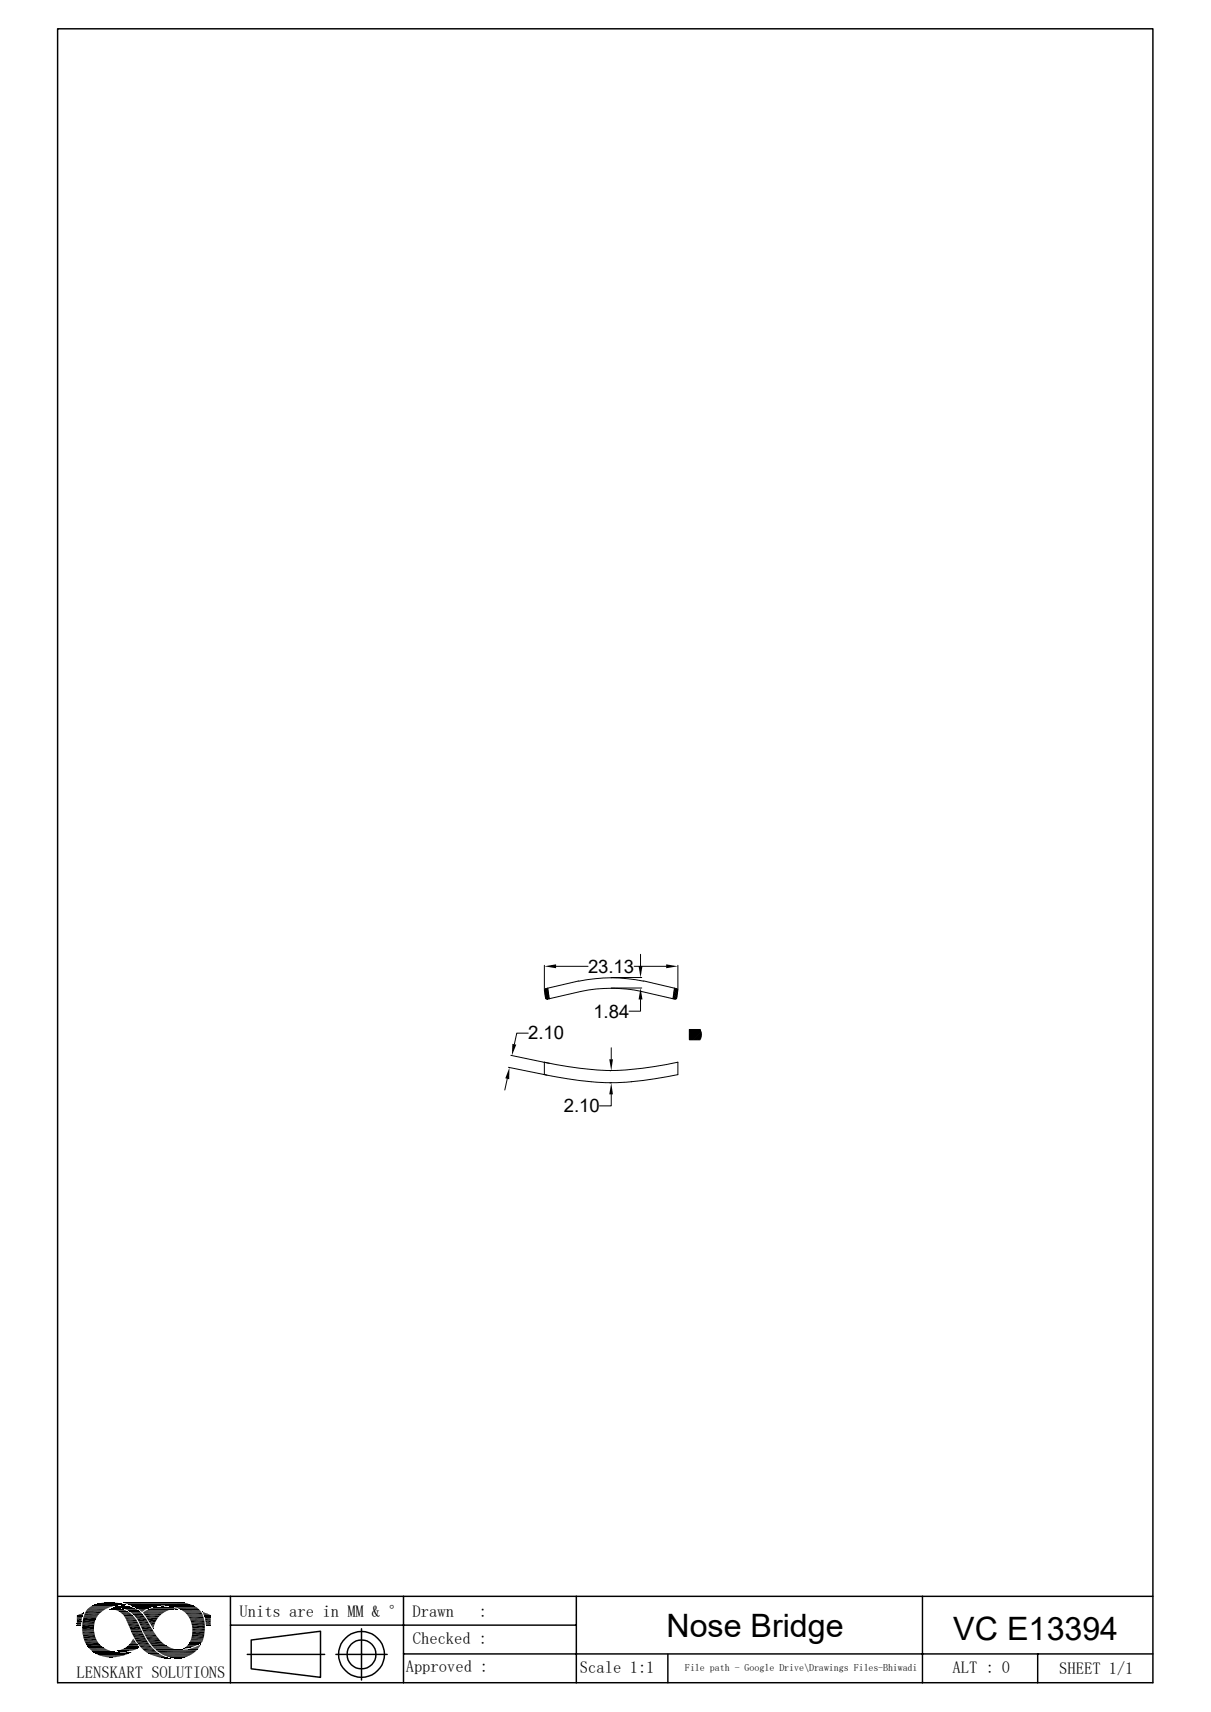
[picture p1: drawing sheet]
<svg xmlns="http://www.w3.org/2000/svg" width="210mm" height="297mm" viewBox="0 0 210 297" stroke-linecap="round" stroke-linejoin="round" font-family="sans-serif">
<g fill="none" stroke="#000" stroke-width=".17">
<path d="M91.6 179.2h-2l-.4 2M94.4 171.7l.2 1.5 .6-.5M94.4 167.5v4.2M94.7 173.2l.2 .1M94.7 171.5l-.3 .3M95 171.5l-.6 .5M95 171.7l-.5 .5M95 171.4l.2 1.9M95 171.9l-.5 .5M95.1 172.1l-.6 .5M95.1 172.3l-.5 .5M95.1 172.5l-.5 .5"/>
<path d="M95.2 172.8l-.5 .5M95.2 173.1l-.3 .2M96.4 167.6h5.6M100.4 170.2a27 27 0 0 1 11.2 0M100.4 170.2l-5.8 1.3-.2 .2M106 169.6h5.3M106 171.4h5.3M110 167.6h5.5M111.1 173.4v2h-2M111.1 165.6v2M111.2 172l5.9 1.4M111.3 172a25.3 25.3 0 0 0-10.5 0l-5.9 1.4"/>
<path d="M111.6 170.2l5.8 1.3 .1 .2M116.8 173.1l.3 .2M116.8 172.8l.5 .5M116.8 172.5l.6 .5M116.9 172.3l.5 .5M116.9 172.1l.5 .5M116.9 171.9l.6 .5M117 171.7l.5 .5M117 171.5l.5 .5M117 171.4l-.2 1.9M117.2 171.5l.3 .3M117.3 173.2l-.2 .1"/>
<path d="M117.6 171.7l-.3 1.5-.5-.5M117.6 167.5v4.2M119.6 178.6l-.1 .1M119.8 178.6l-.3 .3M120.1 178.6l-.6 .5M120.3 178.6l-.8 .8M120.5 178.6l-1 1M120.7 178.6l-1.2 1.2M121 178.6l-1.5 1.4M121.2 178.6l-1.7 1.7M121.4 178.6l.2 .9-.2 .9M121.5 178.8l-1.7 1.6"/>
<path d="M121.5 178.9l-1.4 1.5M121.6 179.1l-1.3 1.3M121.6 179.3l-1.1 1.1M121.6 179.7l-.6 .7M121.7 179.5l-1 .9M88 187.2l-.5 1.9M88.2 185.2l6.7 1.3M88.6 183.1l6.7 1.4M102.7 185.5l-4.2-.5-4.1-.7v2.1a49.4 49.4 0 0 0 14.2 1.3h.9M102.7 185.5a40.8 40.8 0 0 0 12.8-.8l2.1-.4v2.1l-4.1 .8-4 .5M105.8 185.8h.1M105.8 187.9h.1"/>
<path d="M106 189.9v2h-2M106 181.8v2M119.6 180.4l1.8-1.8h-1.9v1.8h1.9M121.6 180l-.4 .4M14.7 279.9h2.6M14.9 279.6h2.7M15 279.4h3M15 279.3h3.2M15.2 279.1h3.2M15.2 279.1h3.4M15.3 279h3.5M15.5 278.9h3.5"/>
<path d="M15.5 278.8h3.7M15.7 278.7h3.7M15.7 278.7h3.9M15.9 278.6h4M16 278.5h4.4M16.2 278.5h4.3M16.3 278.4h5.5M16.4 278.4h5.4M16.5 278.3h5.1M16.7 278.3h4.7M16.9 278.2h4.3M17.1 278.2h3.9"/>
<path d="M17.5 278.1h3M17.6 278.1h2.9M19 279.2h2.2M19.1 279.2h2.2M19.7 278.8l3.3 .1M19.8 278.8h3M19.8 278.8h2.9M19.9 278.7h2.7M20.1 278.6h-4.1M20.2 278.7h2.2M20.6 278.9h2.5M20.9 279h2.4"/>
<path d="M21.3 279h2M21.3 279.1h2.2M21.3 278h10.3M21.4 278.1h10.6M21.5 278.1h11M21.6 279.1h2.1M21.8 278h7.4M21.8 278.2h10.9M21.8 278.4h-5.6M21.9 279.3h2.1M22 278.3h10.9M22.2 278.3h10.8"/>
<path d="M22.3 278.4h10.9M22.5 278.4h10.8M22.6 278.5h10.8M22.7 278.5h10.9M22.8 278.6h10.8M22.8 278.6h5.1M22.9 278.6h4.4M23 278.7h4.2M23.2 278.8h3.3M23.4 278.8h2.8M23.5 278.9h2.5M23.7 279h2.1"/>
<path d="M24.8 279.8h3.7M24.8 279.8h3.5M24.8 279.9h3.4M24.9 279.7h3.8M25 279.6h3.7M25.1 279.5h3.8M25.2 279.4h3.9M25.4 279.4h3.8M25.4 279.3h4M25.6 279.3h4M25.7 279.2h4.2M26 279.1h4.8"/>
<path d="M26.2 279h4.4M26.2 279h4.2M26.6 278.9h3.5M26.8 278.9h3.1M27.1 278.8h2.6M27.3 278.8h2.2M28.7 278.6h5M29.3 278.6h4.4M29.4 278.7h4.5M30.1 278.8h4M30.4 278.9h3.8M30.7 279h3.7"/>
<path d="M30.8 279.2h-5M31 279.1h3.5M31.2 279.2h3.3M31.4 279.3h3.3M31.6 279.4h3.2M31.7 279.5h3.1M31.9 279.6h2.9M32 279.6h2.9M32 279.7h2.9M32.1 279.8h2.9M14.3 282.3h2M14.3 282.8h2"/>
<path d="M14.3 283h2M14.3 283.1h2M14.3 283.5h2.1M14.4 281h2.2M14.5 280.5h2.3M14.5 284.2h2.1M14.6 280.2h2.5M14.6 284.7h2.3M15 285.3h2.3M15.2 285.6h2.4M15.3 285.8h2.6M15.4 285.8h2.5"/>
<path d="M15.4 285.9h2.6M15.4 285.9h2.8M15.5 286h2.8M15.6 286.1h2.9M15.7 286.2h2.9M15.7 286.3h3.3M15.9 286.4h3.1M15.9 286.4h3.5M16 286.5h3.5M16 286.6h3.9M16.2 286.6h3.7M16.2 286.6h4.2"/>
<path d="M16.3 286.7h4.4M16.3 286.7h5.2M16.3 286.8h6.3M16.6 286.9h5.8M16.6 286.9h5.7M16.7 287h5.5M16.9 287h5M17 287.1h4.8M17.1 287.1h4.6M17.1 287.2h4.5M17.4 287.3h4M17.7 287.3h3.2"/>
<path d="M17.9 287.4h2.8M20.2 286.4h2.7M20.2 286.4h2.5M20.5 286.3h2.6M20.7 286.3h2.6M20.9 286.2h2.6M21.1 286.2h2.5M21.2 286.1h2.6M21.5 285.9h2.5M21.5 286h2.3M21.8 285.8h2.3M21.9 285.7h2.2"/>
<path d="M22 285.7h2M22 285.6h2M24.1 285.8h-2.3M25.1 280.2h2.7M25.4 280.6h2M25.4 286.8h2.1M25.5 284.4h2.2M25.8 284.8h2.2M26.1 285.2h2.4M26.3 285.5h2.6M26.4 285.6h2.6M26.4 285.6h2.7"/>
<path d="M26.5 285.7h2.8M26.5 285.8h3.1M26.7 285.9h3.1M26.8 286h3.2M26.8 286h3.3M26.8 286.1h3.4M26.9 286.1h3.6M27 286.2h4.1M27.1 286.2h4.6M27.1 286.3h7.1M27.1 286.3h7M27.5 286.6h6.3"/>
<path d="M27.6 286.7h6.1M27.8 286.9h5.7M27.9 286.9h5.5M28 287h5.3M28.2 287.1h5M28.5 287.2h4.4M28.8 287.3h3.9M29 287.5h3.4M29.5 287.5h2.6M29.6 287.6h2.4M31.7 286.2h2.5M32.4 280.1h2.7"/>
<path d="M32.5 280.2h2.7M32.6 280.3h2.6M32.6 280.4h2.6M32.7 280.5h2.6M32.8 285h2.1M32.8 285.1h2M32.9 285h2.1M32.9 280.9h2.5M32.9 284.9h2.2M32.9 284.9h2.1M32.9 284.8h2.2M33 284.7h2.1"/>
<path d="M33 284.6h2.2M33.1 284.5h2.1M33.1 284.6h2.1M33.1 281.5h2.4M33.2 283.9h2.2M33.3 282h2.2M33.3 283.5h2.1M33.4 282.5h2.1M33.4 282.9h2.1M33.4 283h2.1"/>
</g>
<g fill="#000">
<path d="M94.4 167.6l2-.3v.7zM110.7 167.6h.7l-.3 2zM111.1 171.4l.3 2h-.7zM115.5 167.3l2.1 .3-2.1 .4zM88.3 185.2v2l-.7-.1zM88.9 181.1l.6 .1-.7 1.9zM105.7 183.8h.6l-.3 2zM106 187.9l.3 2h-.6zM13.8 280h.6zM14 280h.4zM14.3 279.9h.1zM18.1 278h1.8z"/>
<path d="M18.7 278h1.2zM18.7 278h.6zM19.1 279.1h2zM19.2 279.1h1.9zM19.2 279.1h1.8zM19.2 279.1h1.7zM19.3 279.1h1.6zM19.3 279.1h1.5zM19.4 279.1h1.4zM19.5 279.1h1.1zM19.4 279.1h1.3zM19.5 279.1h1.2z"/>
<path d="M19.6 279.1h1zM19.6 279.2h1.7zM19.6 279.2l1.9 .1zM19.7 278.8h.2zM19.6 279.1h.9zM19.8 279.1h.7zM20 279.3l1.7 .1zM19.8 279.1h.5zM20.1 279l.2 .1zM20.2 279.4h1.6zM20.4 279.4l1.7 .2h-1.5zM20.4 279.4h1.4l.3 .2z"/>
<path d="M20.5 278.7h1.8zM20.5 278.7h1.7zM20.6 278.6l1.6 .1zM20.6 279.6h1.5zM20.7 279.6l1.7 .1h-1.5zM20.7 279.6h1.4l.3 .1zM20.6 278.6h1.4zM20.9 278.6h1.1zM20.9 279.7l1.6 .1zM20.9 278.6h.8zM21 278.6h.7zM21 279.8l1.7 .2h-1.5z"/>
<path d="M21 279.8h1.5l.2 .2zM21.2 278.6h.3zM21 278.6h.6zM21.2 278.6h.4zM21.2 280h1.5zM21.5 278.4h.3zM21.8 279.2h1.9zM22.2 279.4h1.8zM22.4 279.6h1.9zM22.5 279.6h1.8zM22.5 279.6l1.9 .1zM22.6 279.7l1.9 .1h-1.7z"/>
<path d="M22.6 279.7h1.8l.1 .1zM22.8 279.8l1.8 .1zM22.9 279.9l1.9 .2h-1.7zM22.9 279.9h1.7l.2 .2zM23.7 279l1.9 .1zM23.8 279.1h1.8zM23.8 279.1h1.6zM24 279.1h1.4zM24 279.1l1.3 .1zM24 279.2l1 .2h-.7zM24 279.2h1.3l-.3 .2zM24.3 279.4l.6 .1z"/>
<path d="M24.3 279.4h.7zM24.4 279.5h.4zM24.4 279.5h.5zM24.5 279.5l.2 .1zM24.5 279.5h.3zM24.6 279.6h.1zM27.4 278.8h2zM27.9 278.8h1.5zM27.9 278.8h1.1zM28 278.8h1zM28 278.8h.9zM30.4 279.2h.4z"/>
<path d="M30.5 279.2h.4zM30.6 279.2h.3zM30.9 278h.2zM35.1 279.7h.2zM35.1 279.7h.3zM35.2 279.7l.4 .1zM35.2 279.8l.8 .2h-.7zM35.2 279.8l.8 .2zM35.3 280l1 .1h-1zM35.3 280h.7l.3 .1zM13.3 280.2h1zM13.3 280.2l1 .1z"/>
<path d="M13.3 280.3l1 .1h-1zM13.3 280.3h1v.1zM13.3 280.4h1zM13.3 280.4l.9 .2h-.9zM13.3 280.4h1l-.1 .2zM13.3 280.6l.9 .2h-.9zM13.3 280.6h.9v.2zM13.3 280.8h.9zM13.3 280.8l.8 .5h-.8zM13.3 280.8h.9l-.1 .5zM13.3 281.3h.8zM13.3 281.3l.8 .2h-.8z"/>
<path d="M13.3 281.3h.8v.2zM13.3 281.5l.8 .2h-.8zM13.3 281.5h.8v.2zM13.3 281.7h.8zM13.3 281.7l.8 .2h-.8zM13.3 281.7h.8v.2zM13.3 281.9h.8zM13.3 281.9l.8 .1zM13.4 280.2h1zM13.5 280.2h.9zM13.7 280.1l.7 .1zM13.7 280.1h.7z"/>
<path d="M14.3 282.3l2 .4h-2zM14.3 282.3h2v.4zM18.3 287.4l1.9 .1zM18.3 287.4h1.9zM18.4 287.5h1.1zM18.4 287.5h1.8zM18.9 287.5h.6zM19 287.5h.5zM20.4 286.4l1.9 .1zM20.4 286.4h2zM20.6 286.5h1.5zM20.6 286.5h1.7z"/>
<path d="M20.7 286.5h1.1zM20.7 286.5h1.4zM21 286.5h.7zM21 286.5h.8zM21.2 286.5h.4zM21.2 286.5h.5zM21.3 280l1.7 .2h-1.5zM21.3 280h1.4l.3 .2zM21.3 286.5h.3zM21.4 286.5h.2zM21.5 280.2h1.5zM21.5 280.2l1.6 .2h-1.6z"/>
<path d="M21.5 280.2h1.5l.1 .2zM21.5 280.4l1.7 .1zM21.6 280.5h1.6zM21.6 280.5l1.8 .2h-1.7zM21.6 280.5h1.6l.2 .2zM21.7 280.7l1.8 .1h-1.7zM21.7 280.7h1.7l.1 .1zM21.8 280.8l1.8 .2h-1.7zM21.8 280.8h1.7l.1 .2zM21.9 281l1.8 .1zM21.9 281.1l1.9 .2h-1.8zM21.9 281.1h1.8l.1 .2z"/>
<path d="M21.5 286.7h1.1zM21.9 286.7h.7zM22 281.3l1.8 .1zM22 286.7h.6zM22.1 281.4l1.9 .3h-1.8zM22.1 281.4h1.7l.2 .3zM22.1 285.6l1.9 .1zM22.1 285.6h1.9zM22.2 281.7l1.9 .2h-1.8zM22.2 281.7h1.8l.1 .2zM22.2 285.5l1.8 .1zM22.2 285.5h1.7z"/>
<path d="M22.2 286.7h.5zM22.3 281.9l1.9 .3h-1.8zM22.3 281.9h1.8l.1 .3zM22.3 286.7h.4zM22.4 286.7h.3zM22.4 282.2l2.1 .5h-1.9zM22.4 282.2h1.8l.3 .5zM22.4 285.3h1.4zM22.4 285.3l1.5 .2h-1.7zM22.4 285.3h1.4l.1 .2zM22.6 285.2l1.2 .1h-1.4zM22.6 285.2h1.1l.1 .1z"/>
<path d="M22.6 286.6h.2zM22.6 282.7l1.9 .1zM22.7 282.8l1.9 .1zM22.7 282.9l1.9 .1zM22.7 285l1 .2h-1.1zM22.7 285h.9l.1 .2zM22.7 283h1.9zM22.7 283l2 .2h-1.9zM22.7 283h1.9l.1 .2zM22.7 284.9l.9 .1zM22.8 283.2l2 .2h-1.9zM22.8 283.2h1.9l.1 .2z"/>
<path d="M22.9 284.7l.6 .2h-.8zM22.9 284.7h.5l.1 .2zM22.6 286.6h.3zM22.9 284.6l.5 .1h-.5zM22.9 284.6h.4l.1 .1zM23 284.4h.2zM23 284.4l.3 .2h-.4zM23 284.4l.3 .2zM23.1 284.4h.1zM23.1 280.1h1.7zM23.2 280.1l1.7 .2h-1.5zM23.2 280.1h1.6l.1 .2z"/>
<path d="M23.4 280.3l1.8 .4h-1.6zM23.4 280.3h1.5l.3 .4zM23.6 280.7l1.7 .1zM23.7 280.8l1.9 .4h-1.6zM23.7 280.8h1.6l.3 .4zM24 281.2l1.6 .1zM24 281.3l1.8 .4h-1.6zM24 281.3h1.6l.2 .4zM24.2 281.7l1.8 .3h-1.7zM24.2 281.7h1.6l.2 .3zM24.3 282l1.8 .2h-1.7zM24.3 282h1.7l.1 .2z"/>
<path d="M24.4 282.2l2 .4h-1.8zM24.4 282.2h1.7l.3 .4zM24.6 282.6l1.8 .1zM24.6 282.7l2 .3h-1.8zM24.6 282.7h1.8l.2 .3zM24.8 283l1.9 .2h-1.8zM24.8 283h1.8l.1 .2zM24.9 283.2h1.8zM24.9 283.2l1.9 .1zM24.9 283.3h1.9zM25 283.3l1.9 .1zM25 283.4l2 .1h-1.9z"/>
<path d="M25 283.4h1.9l.1 .1zM25.1 283.5l1.9 .1zM25.4 280.6l2 .1zM25.4 280.7l1.7 .4h-1.4zM25.4 280.7h2l-.3 .4zM25.7 281.1l1.2 .4h-.9zM25.7 281.1h1.4l-.2 .4zM25.7 286.9h1.8zM25.8 286.9l2 .1h-1.7zM25.8 286.9h1.7l.3 .1zM26 281.5l.9 .1zM26 281.6l.8 .3h-.6z"/>
<path d="M26 281.6h.9l-.1 .3zM26.1 287l1.9 .1h-1.6zM26.1 287h1.7l.2 .1zM26.2 281.9l.5 .2h-.4zM26.2 281.9h.6l-.1 .2zM26.3 282.1l.4 .1h-.3zM26.3 282.1h.4v.1zM26.4 282.2l.2 .1zM26.4 282.2h.3zM26.4 287.1l1.7 .1zM26.5 282.3l.1 .1zM26.5 282.4l.1 .1z"/>
<path d="M26.5 282.5l.1 .1zM26.5 287.2l1.8 .1zM26.8 287.3l1.9 .2h-1.2zM26.8 287.3h1.5l.4 .2zM27.5 287.5h1.3zM27.6 287.5l1.4 .1zM28 287.6h1zM28.1 287.6h.9zM28.1 287.6h1zM28.1 287.6l1.1 .1zM28.2 287.7h1.1zM28.5 287.7h.9z"/>
<path d="M28.5 287.7h1zM28.8 287.7h.7zM28.9 287.7h.6zM29.1 287.7h.4zM29.2 287.7h.3zM29.3 287.7h.2zM30 287.6l1.6 .1zM30 287.6h1.8zM30.2 287.7h1.3zM30.2 287.7h1.4zM30.4 287.7h1zM30.4 287.7h1.1z"/>
<path d="M30.5 287.7h.7zM30.5 287.7h.9zM30.7 287.7h.5zM30.8 287.7h.4zM31.8 286h.2zM31.8 286h.1zM31.8 286h.4zM31.9 286h.5zM31.9 285.9l.5 .1zM31.9 285.9h.7zM32.1 285.8h.8zM32.1 285.8h.9z"/>
<path d="M32.1 285.8h1zM32.2 285.8h.9zM32.3 286.2h1.9zM32.2 285.8l.2-.2 .7 .2zM32.4 285.6h1.3l-.6 .2zM32.5 285.5l1.2 .1zM32.5 285.5h1.3zM32.6 285.4l1.2 .1h-1.3zM32.6 285.4h1.5l-.3 .1zM32.6 286.1h1.6zM32.7 285.2l1.4 .2h-1.5zM32.7 285.2h1.8l-.4 .2z"/>
<path d="M32.7 286.1h1.5zM32.7 285.2h1.8zM32.8 285l2 .1zM32.8 285.1h2zM32.8 285.1l1.7 .1h-1.8zM32.8 285.1h2l-.3 .1zM32.8 286.1h1.5zM33.1 286h1.3zM33.2 286h1.2zM33.4 285.9h1zM33.6 285.8h.9zM33.7 285.8h.8z"/>
<path d="M33.9 285.7h.6zM34 285.7h.6zM34.1 285.7h.5zM34.1 285.6l.5 .1zM34.1 285.6l.3-.1 .2 .1zM34.4 285.5h.3l-.1 .1zM34.4 285.5l.3-.1v.1zM34.7 285.4v.1zM34.7 285.4l.1-.1zM35.3 280.1l1.1 .1zM35.3 280.2h1.2zM35.3 280.2l1.2 .1z"/>
<path d="M35.4 280.3l1.1 .1h-1.1zM35.4 280.3h1.1v.1zM35.4 280.4h1.1zM35.5 280.4l1 .2h-1zM35.5 280.4h1v.2zM35.5 280.6h1zM35.5 280.6l1 .1zM35.6 280.7l.9 .1zM35.6 280.8l.9 .3h-.9zM35.6 280.8h.9v.3zM35.6 281.1h.9zM35.6 281.1l.9 .4h-.8z"/>
<path d="M35.6 281.1h.9v.4zM35.7 281.5l.8 .1zM35.7 281.6l.8 .2h-.8zM35.7 281.6h.8v.2zM35.7 281.8l.8 .2h-.8zM35.7 281.8h.8v.2zM35.7 282h.8zM35.7 282l.8 .1zM35.8 282.1h.7zM35.9 282.1h.6zM36 282.1h.5zM36.4 282.1h.1z"/>
</g>
<g fill="none" stroke="#000" stroke-width=".25">
<path d="M10 5h189.9v286.9h-189.9zM10 276.9h189.9M40 276.9v15M70 276.9v15M99.9 276.9v15M160 276.9v15M14.3 281.7h2.1M14.3 283.3h2.1M14.6 280h2.7M14.7 284.9h2.4M15 285.5h2.6M23.1 283.9h2"/>
<path d="M24.6 286.1h2.2M24.9 280.1h3.2M25.1 283.8h2.1M25.3 284h2.1M26.1 285.4h2.7M33.1 281.3h2.4M33.1 284.4h2.2M33.4 282.7h2.1M40 281.9h59.9M42.9 287h13.4M43.6 284.5l12-1.5v8l-12-1.5zM58.3 287h8.8"/>
<path d="M62.7 282.6v8.9M70 286.9h129.9M115.8 287v4.9M180 286.9v5"/>
<circle cx="62.7" cy="287" r="2.51"/>
<circle cx="62.7" cy="287" r="4"/>
</g>
<g fill="none" stroke="#000" stroke-width=".21">
<path d="M14.7 279.8h2.9M14.9 279.5h3M22.2 279.5h2M32.2 279.9h2.9M14.3 281.5h2.1M14.5 280.4h2.5M15.2 285.7h2.7M24 285.4h2.1M24.4 285.9h2.1M24.9 286.4h2.1M25.1 286.6h2.2M25.4 284.2h2.2"/>
<path d="M27.2 286.5h6.8M33 281.1h2.4M33.2 284.1h2.1"/>
</g>
<path d="M14.4 283.7h2.1M14.8 285.2h2.5M23.4 284.5h2.1M23.6 284.8h2.1M23.8 285.1h2.1M24.2 285.6h2.1M25.2 280.4h2.6M25.7 284.7h2.3M32.7 280.6h2.6" fill="none" stroke="#000" stroke-width=".3"/>
<path d="M14.3 282.1h2M14.4 280.8h2.4M33.3 282.3h2.2M33.3 283.3h2.2" fill="none" stroke="#000" stroke-width=".42"/>
<path d="M14.3 281.2h2.3M14.5 284.5h2.3M22.9 283.6h2.1" fill="none" stroke="#000" stroke-width=".38"/>
<path d="M14.4 284h2.2M23.2 284.2h2.1M25.9 285h2.5M33.2 281.8h2.3M33.3 283.7h2.1" fill="none" stroke="#000" stroke-width=".34"/>
<g font-size="5.6">
<text x="115.6" y="283.9">Nose Bridge</text>
<text x="165.3" y="284.5">VC E13394</text>
</g>
<g font-size="3.2">
<text x="102" y="168.8">23.13</text>
<text x="102.9" y="176.5">1.84</text>
<text x="91.6" y="180.3">2.10</text>
<text x="97.8" y="193">2.10</text>
</g>
<g font-size="2.9">
<text x="41.5" y="280.6">Units are in MM &amp; °</text>
<text x="71.5" y="280.6">Drawn</text>
<text x="83" y="280.6">:</text>
<text x="71.6" y="285.2">Checked :</text>
<text x="13.3" y="291.1">LENSKART SOLUTIONS</text>
<text x="70.4" y="290.1">Approved :</text>
<text x="100.6" y="290.3">Scale 1:1</text>
<text x="165.2" y="290.3">ALT : 0</text>
<text x="183.7" y="290.4">SHEET 1/1</text>
</g>
<text font-size="1.7" x="118.8" y="289.9">File path - Google Drive\Drawings Files-Bhiwadi</text>
</svg>
